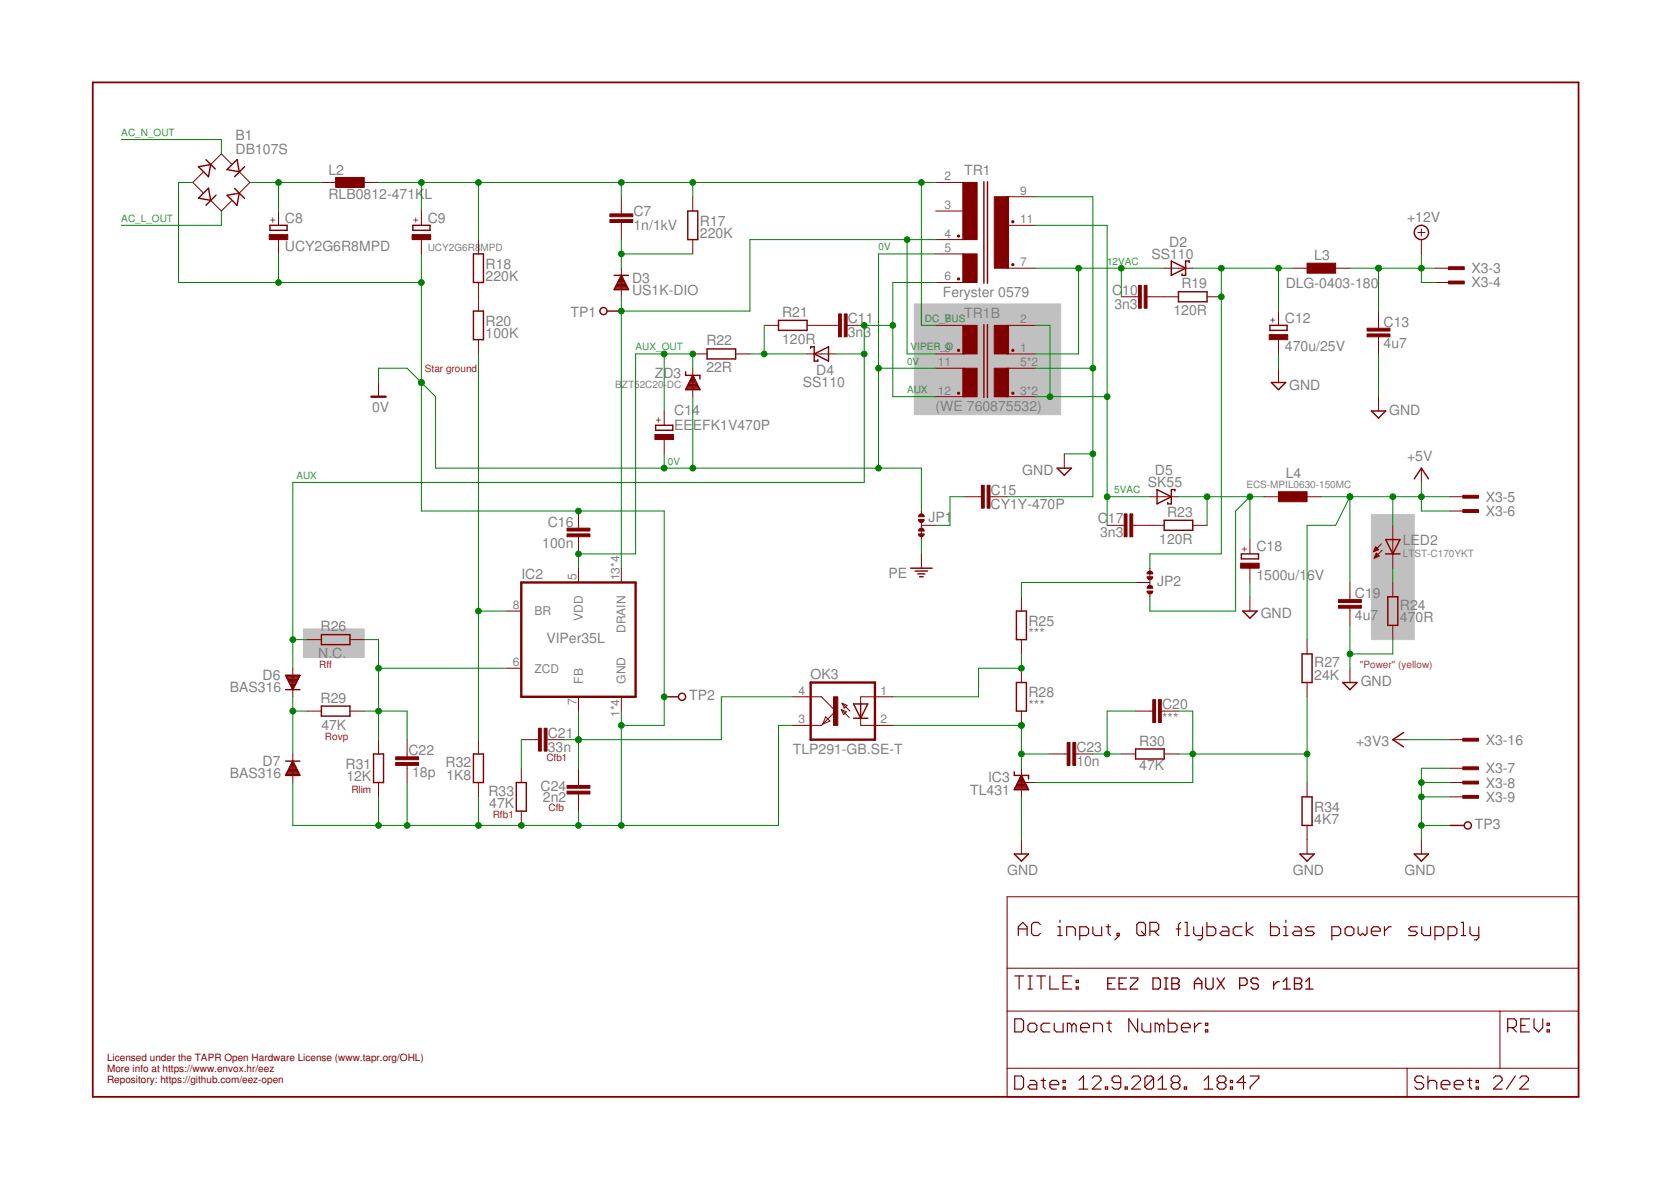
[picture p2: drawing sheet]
<svg xmlns="http://www.w3.org/2000/svg" width="297mm" height="210mm" viewBox="0 0 297 210" stroke-linecap="round" stroke-linejoin="round" font-family="sans-serif">
<g fill="#c0c0c0" stroke="#c0c0c0" stroke-width=".18">
<path d="M54 111.8h10.7v5.1h-10.7z"/>
<path d="M162.5 54h26.1v19.7h-26.1z"/>
<path d="M243.8 91.5h7.6v22.2h-7.6z"/>
</g>
<g fill="none" stroke="#800000" stroke-width=".21">
<path d="M180.4 173.5h1.5M181 166.3v-1.6l.8-.8 .8 .8v1.6M181 165.1h1.6M181.2 173.5v2.3M182.7 173.5h.8M182.7 175.8h.8M183.1 173.5v2.3M184.3 173.5h1.5M184.9 164.3l-.4-.4h-.8l-.3 .4v1.6l.3 .4h.8l.4-.4M185.1 173.5v2.3M186.6 173.5v2.3h1.6M188 166.3h.8"/>
<path d="M188 164.7h.4v1.6M188.4 163.6v.3M189 174.6h.7M189.6 166.3v-1.6h1.2l.4 .4v1.2M190.5 173.5h-1.5v2.3h1.5M191.3 175.4h.4v.4h-.4zM191.3 174.2h.4v.4h-.4zM191.9 166.3h1.2l.4-.4v-.8l-.4-.4h-1.2v2.3M194.3 164.7v1.2l.4 .4h1.1v-1.6M196.6 164.7h.8M197 164.3v1.6l.4 .4M198.6 165.9h.3v.4h-.3z"/>
<path d="M198.9 166.3l-.7 .7M202.5 163.9h.7l.4 .4v1.6l-.4 .4h-.7l-.4-.4v-1.6zM202.9 165.5l.7 .8M204.4 165.5h1.2l.4-.4v-.8l-.4-.4h-1.2v2.4M205.2 165.5l.8 .8M209.1 165.1h.8M209.9 163.9l-.4 .4v2M210.7 163.9h.3v2.4M210.7 166.3h.7M212.2 164.7v1.2l.4 .4h1.2M213.8 164.7v2l-.4 .3h-.4M214.5 163.9v2.4h1.2l.4-.4v-.8l-.4-.4h-1.2"/>
<path d="M217.3 164.7h.8l.3 .4v1.2h-1.1l-.4-.4 .4-.4h1.1M220.8 164.7h-1.2l-.4 .4v.8l.4 .4h1.2M221.6 163.9v2.4M222.7 164.7l-1.1 .8 1.1 .8M225.8 163.9v2.4h1.2l.4-.4v-.8l-.4-.4h-1.2M228.2 166.3h.8M228.2 164.7h.4v1.6M228.6 163.6v.3M230.1 164.7h.8l.4 .4v1.2h-1.2l-.4-.4 .4-.4h1.2M233.6 164.7h-1.1l-.4 .4 .4 .4h.8l.3 .4-.3 .4h-1.2M236.7 166.3h1.2l.4-.4v-.8l-.4-.4h-1.2v2.3M239.5 164.7h.8l.4 .4v.8l-.4 .4h-.8l-.4-.4v-.8z"/>
<path d="M241.4 164.7v1.2l.4 .4 .4-.4 .4 .4 .4-.4v-1.2M243.8 165.5h1.5v-.4l-.4-.4h-.7l-.4 .4v.8l.4 .4h.7M246.1 164.7v1.6M247.3 164.7h-.4l-.8 .8M252 164.7h-1.2l-.4 .4 .4 .4h.8l.4 .4-.4 .4h-1.2M252.7 164.7v1.2l.4 .4h1.2v-1.6M255.1 166.3h1.1l.4-.4v-.8l-.4-.4h-1.1v2.3M257.4 166.3h1.2l.4-.4v-.8l-.4-.4h-1.2v2.3M259.8 163.9h.3v2.4M259.8 166.3h.7M261.3 164.7v1.2l.4 .4h1.2M262.9 164.7v2l-.4 .3h-.4"/>
<path d="M180.4 181.1h1.2l.3 .4v1.5l-.3 .4h-1.2zM180.4 191.2h1.2l.3 .4v1.6l-.3 .4h-1.2zM182.7 182.2l.4-.3h.8l.4 .3v.8l-.4 .4h-.8l-.4-.4zM183.1 192h.8l.4 .4v1.2h-1.2l-.4-.4 .4-.4h1.2M185.1 192h.7M185.5 191.6v1.6l.3 .4M186.6 192.8h1.6v-.4l-.4-.4h-.8l-.4 .4v.8l.4 .4h.8M186.6 181.9h-1.1l-.4 .3v.8l.4 .4h1.1M187.4 181.9v1.1l.4 .4h1.2v-1.5M189 193.2h.4v.4h-.4zM189 192h.4v.4h-.4zM190.5 182.2l-.4-.3h-.4v1.5"/>
<path d="M190.5 182.2l.4-.3 .4 .3v1.2M190.5 182.2v1.2M191.8 193.6h1.6M191.8 192l.8-.8v2.4M192.1 182.6h1.5v-.4l-.3-.3h-.8l-.4 .3v.8l.4 .4h.8M194.2 191.6l.3-.4h.8l.4 .4v.4l-1.5 1.6h1.5M194.4 183.4v-1.5h1.2l.4 .3v1.2M196.5 193.2h.4v.4h-.4zM196.8 181.9h.7M197.1 181.5v1.5l.4 .4M199.2 192.4h-1.1l-.4-.4v-.4l.4-.4h.7l.4 .4v1.6l-.4 .4h-.7l-.4-.4M200 193.2h.4v.4h-.4z"/>
<path d="M201.2 191.6l.4-.4h.7l.4 .4v.4l-1.5 1.6h1.5M202.2 181.1v2.3l-1.5-2.3v2.3M203 181.9v1.1l.4 .4h1.2v-1.5M205.1 191.6v1.6l-.4 .4h-.8l-.4-.4M205.1 191.6l-.4-.4h-.8l-.4 .4v1.6M205.1 191.6l-1.6 1.6M205.8 193.6h1.6M205.8 192l.8-.8v2.4M206.1 182.2l-.4-.3h-.4v1.5M206.1 182.2v1.2M206.1 182.2l.4-.3 .4 .3v1.2M207.7 181.1v2.3h1.2l.3-.4v-.8l-.3-.3h-1.2"/>
<path d="M208.6 192.4l-.4 .4v.4l.4 .4h.8l.3-.4v-.4l-.3-.4M208.6 192.4l-.4-.4v-.4l.4-.4h.8l.3 .4v.4l-.3 .4M208.6 192.4h.8M210 182.6h1.6v-.4l-.4-.3h-.8l-.4 .3v.8l.4 .4h.8M210.5 193.2h.4v.4h-.4zM212.3 181.9v1.5M213.5 181.9h-.4l-.8 .7M214 193.6h1.6M214 192l.8-.8v2.4M214.3 183h.4v.4h-.4zM214.3 181.9h.4v.3h-.4zM216.8 192.4l-.4 .4v.4l.4 .4h.8l.3-.4v-.4l-.3-.4"/>
<path d="M216.8 192.4l-.4-.4v-.4l.4-.4h.8l.3 .4v.4l-.3 .4M216.8 192.4h.8M218.7 193.2h.4v.4h-.4zM218.7 192h.4v.4h-.4zM221.4 192.4h-1.5l1.1-1.2v2.4M222.2 191.2h1.6v.4l-1.6 1.6v.4M253.1 191.6l-.4-.4h-.8l-.4 .4v.4l.4 .4h.8l.4 .4v.4l-.4 .4h-.8l-.4-.4M253.8 192.4l.4-.4h.8l.4 .4v1.2M253.8 191.2v2.4M256.2 192.8h1.5v-.4l-.4-.4h-.7l-.4 .4v.8l.4 .4h.7M258.5 192.8h1.6v-.4l-.4-.4h-.8l-.4 .4v.8l.4 .4h.8M260.9 192h.7"/>
<path d="M261.2 191.6v1.6l.4 .4M262.4 193.2h.4v.4h-.4zM262.4 192h.4v.4h-.4zM265.5 191.6l.4-.4h.7l.4 .4v.4l-1.5 1.6h1.5M268 182.6h1.2l.4-.4v-.7l-.4-.4h-1.2v2.3M268.8 182.6l.8 .8M269.4 191.2l-1.6 2.4M270.2 191.6l.3-.4h.8l.4 .4v.4l-1.5 1.6h1.5M270.3 182.2h.8M271.9 181.1h-1.6v2.3h1.6M272.7 181.1v1.5l.8 .8 .7-.8v-1.5M275 183h.4v.4h-.4z"/>
<path d="M275 181.9h.4v.3h-.4z"/>
</g>
<g fill="none" stroke="#800000" stroke-width=".32">
<path d="M16.5 14.6h264.1v180.3h-264.1z"/>
<circle cx="180" cy="39.4" r=".13"/>
<circle cx="170.4" cy="42" r=".13"/>
<circle cx="170.4" cy="49.6" r=".13"/>
<circle cx="180" cy="47" r=".13"/>
<circle cx="170.4" cy="69.9" r=".13"/>
<circle cx="170.4" cy="62.3" r=".13"/>
<circle cx="180" cy="62.3" r=".13"/>
<circle cx="180" cy="69.9" r=".13"/>
</g>
<g fill="none" stroke="#800000" stroke-width=".18">
<path d="M36.1 30.6l-1.8 1.8 1.8 1.8M37.4 35.6l1.9 1.9 1.8-1.8M41.1 29.1l-1.8-1.8-1.9 2M42.5 30.5l1.9 1.9-1.9 1.9M49.5 37.5v2.5M57.1 32.4h2.6M64.7 32.4h2.6M74.9 37.5v2.5M110.4 35v3M110.4 39.5v3.1M123.1 35v2.5M166.3 32.4h5.1"/>
<path d="M166.3 37.5h5.1M179 35h5.1M49.5 42.6v2.5M74.9 42.6v2.5M85 42.6v2.5M85 50.2v5.1M110.4 47.7v5M123.1 42.6v2.5M135.8 57.8h2.6M143.5 57.8h5.6M150.6 57.8h3M166.3 57.8h5.1"/>
<path d="M166.3 45.1h5.1M166.3 50.2h5.1M166.3 42.6h5.1M179 57.8h5.1M179 47.7h5.1M179 40h5.1M199.3 52.7h3.1M203.9 52.7h5.6M206.9 47.7h5.1M214.6 52.7h2.5M227.3 55.3v2.5M229.8 47.7h2.5"/>
<path d="M237.4 47.7h2.6M245 55.3v3M245 59.9v3M252 41.3h1.3M252.7 40.7v1.3M252.7 42.6v2.5M255.2 47.7h2.5M255.2 50.2h2.5M67.3 68v2.5M85 60.4v2.5M118.1 73v2.6M118.1 78.1v2.6"/>
<path d="M123.1 62.9h2.6M123.1 65.4v5.1M130.8 62.9h2.5M143.5 62.9h5M166.3 62.9h5.1M166.3 70.5h5.1M166.3 65.4h5.1M179 62.9h5.1M179 70.5h5.1M179 65.4h5.1M227.3 60.4v2.5M227.3 65.4v2.6"/>
<path d="M245 70.5v2.5M102.8 90.8v3.1M102.8 95.4v3M163.8 93.4h2.5M163.8 90.8v.8M163.8 92.6v3.3M163.8 98.4v2.6M171.4 88.3h3.1M176 88.3h3M189.2 80.7v2.5M196.8 93.4h3M201.4 93.4h5.5"/>
<path d="M204.4 88.3h5.1M212 93.4h2.6M222.2 95.9v2.5M224.7 88.3h2.6M232.3 88.3h2.6M244.2 98h.2M244.3 97.9h.4M244.3 97.7h.6M244.3 99.2h.1M244.3 97.6h.7M244.3 99.1h.3M244.4 97.5h.5"/>
<path d="M244.4 98.9h.5M244.5 97.4h.2M244.5 98.8h.7M244.5 97.2h.1M244.5 98.7h.5M244.5 97.2l.5 .5-.8 .4zM244.6 98.6h.3M244.6 98.4h.2M244.7 98.3l.5 .5-.9 .4zM244.7 98.3h.1M245.6 96.7l-1.4 1.4M245.7 97.8l-1.4 1.4"/>
<path d="M247.6 93.4v7.6M252.7 83.2v2.5M257.7 88.3h2.6M257.7 90.8h2.6M52 118.8v5M54.6 113.7h2.5M62.2 113.7h2.5M90.1 108.6h2.6M90.1 118.8h2.6M102.8 101v2.5M110.4 101v2.5M181.6 106.1v2.5"/>
<path d="M181.6 113.7v2.5M181.6 118.8v2.5M201.9 103.5h2.5M204.4 101v3.3M204.4 105.3v.8M222.2 101v2.5M222.2 106.1v2.5M232.3 113.7v2.5M240 103.5v3.1M240 108.1v3M240 118.8v2.5M247.6 103.5v2.6"/>
<path d="M247.6 111.1v2.6M52 134v5.1M54.6 126.4h2.5M62.2 126.4h2.5M67.3 131.5v2.5M67.3 139.1v2.5M72.4 131.5v3M72.4 136v3.1M85 131.5v2.5M85 139.1v2.5M92.7 131.5h3M92.7 136.5v2.6"/>
<path d="M97.2 131.5h3.1M102.8 123.8v2.6M102.8 136.5v3.1M110.4 123.8v2.6M140.9 123.8h5.1l2.5 2.6-2.5 2.5h-5.1M146.8 127.4l.7 .8-1.2 .5zM149.6 126.1l1.4 1.4M149.6 126.1l.9 .4-.6 .5zM149.7 125l.9 .4-.5 .5zM149.7 125l1.4 1.4M153 127.7v1.2h5.7M158.7 123.8h-5.7v1.3"/>
<path d="M181.6 139.1h2.5M181.6 126.4v2.5M181.6 136.5v5.1M186.6 134h3.1M191.2 134h3.1M199.3 134h2.6M201.9 126.4h3M206.4 126.4h3.1M206.9 134h2.6M232.3 121.3v2.5M232.3 139.1v2.5M247.6 131.5h2.5"/>
<path d="M257.7 136.5h2.6M257.7 139.1h2.6M257.7 131.5h2.6M92.7 144.2v2.5M102.8 141.1v3.1M179 159.4h101.6v35.5h-101.6zM181.6 149.2v2.6M232.3 146.7v5.1M252.7 149.2v2.6M257.7 141.6h2.6M179 179.7h101.6M179 172.1h101.6"/>
<path d="M266.6 179.7v10.2M179 189.9h101.6M250.1 189.9v5"/>
</g>
<g fill="none" stroke="#800000" stroke-width=".23">
<path d="M196.9 174.8h.7M198.2 173.8h-1.3v2h1.3M198.9 174.8h.7M200.2 173.8h-1.3v2h1.3M200.9 173.8h1.3v.4l-1.3 1.3v.3h1.3M205 173.8h.9l.4 .4v1.3l-.4 .3h-.9zM207 173.8h.6M207 175.8h.6M207.3 173.8v2M208.3 173.8h1l.3 .4v.3l-.3 .3 .3 .3v.4l-.3 .3h-1zM208.3 174.8h1M212.3 174.8h1.3"/>
<path d="M212.3 175.8v-1.3l.7-.7 .6 .7v1.3M214.3 173.8v1.7l.4 .3h.6l.3-.3v-1.7M216.3 173.8l1.4 2M217.7 173.8l-1.4 2M220.4 175.1h1l.3-.3v-.6l-.3-.4h-1v2M223.7 174.2l-.3-.4h-.7l-.3 .4v.3l.3 .3h.7l.3 .3v.4l-.3 .3h-.7l-.3-.3M226.4 174.5v1.3M227.4 174.5h-.3l-.7 .6M228.1 175.8h1.3M228.1 174.5l.6-.7v2M230.1 173.8h1l.3 .4v.3l-.3 .3 .3 .3v.4l-.3 .3h-1zM230.1 174.8h1"/>
<path d="M232.1 175.8h1.3M232.1 174.5l.6-.7v2"/>
</g>
<g fill="#800000" stroke="#800000" stroke-width=".18">
<path d="M171.2 57.8h2.5v5.1h-2.5z"/>
<path d="M171.2 65.4h2.5v5.1h-2.5z"/>
<path d="M176.7 57.8h2.6v5.1h-2.6z"/>
<path d="M176.7 65.4h2.6v5.1h-2.6z"/>
<path d="M171.2 45.1h2.5v5.1h-2.5z"/>
<path d="M171.2 32.4h2.5v10.2h-2.5z"/>
<path d="M176.7 35h2.6v12.7h-2.6z"/>
<path d="M260 88h2.8v.5h-2.8z"/>
<path d="M260 90.6h2.8v.5h-2.8z"/>
<path d="M260 136.3h2.8v.5h-2.8z"/>
<path d="M260 138.8h2.8v.5h-2.8z"/>
<path d="M260 141.4h2.8v.5h-2.8z"/>
<path d="M47.9 41.7h3.3v.9h-3.3z"/>
<path d="M59.7 31.5h5v1.8h-5z"/>
<path d="M257.5 47.4h2.8v.5h-2.8z"/>
<path d="M257.5 50h2.8v.5h-2.8z"/>
<path d="M260 131.2h2.8v.5h-2.8z"/>
<path d="M227.3 87.4h5v1.8h-5z"/>
<path d="M175.5 86.3h.5v4h-.5z"/>
<path d="M174.5 86.3h.5v4h-.5z"/>
<path d="M148.2 123.8h.7v5.1h-.7z"/>
<path d="M237.9 107.6h4.1v.5h-4.1z"/>
<path d="M237.9 106.6h4.1v.5h-4.1z"/>
<path d="M108.4 39h4.1v.5h-4.1z"/>
<path d="M108.4 38h4.1v.5h-4.1z"/>
<path d="M100.8 140.6h4.1v.5h-4.1z"/>
<path d="M100.8 139.6h4.1v.5h-4.1z"/>
<path d="M150.1 55.8h.5v4.1h-.5z"/>
<path d="M149.1 55.8h.5v4.1h-.5z"/>
<path d="M70.3 135.5h4.1v.5h-4.1z"/>
<path d="M70.3 134.5h4.1v.5h-4.1z"/>
<path d="M100.8 94.9h4.1v.5h-4.1z"/>
<path d="M100.8 93.9h4.1v.5h-4.1z"/>
<path d="M199.8 91.3h.5v4.1h-.5z"/>
<path d="M200.9 91.3h.5v4.1h-.5z"/>
<path d="M73.3 41.7h3.3v.9h-3.3z"/>
<path d="M96.7 129.4h.5v4.1h-.5z"/>
<path d="M95.7 129.4h.5v4.1h-.5z"/>
<path d="M116.4 77.2h3.3v.9h-3.3z"/>
<path d="M220.5 100.1h3.3v.9h-3.3z"/>
<path d="M232.3 46.8h5.1v1.8h-5.1z"/>
<path d="M243 59.4h4.1v.5h-4.1z"/>
<path d="M243 58.3h4.1v.5h-4.1z"/>
<path d="M202.4 50.7h.5v4.1h-.5z"/>
<path d="M203.4 50.7h.5v4.1h-.5z"/>
<path d="M225.6 59.5h3.3v.9h-3.3z"/>
<path d="M190.7 132h.5v4h-.5z"/>
<path d="M189.7 132h.5v4h-.5z"/>
<path d="M205.9 124.4h.5v4h-.5z"/>
<path d="M204.9 124.4h.5v4h-.5z"/>
</g>
<g fill="none" stroke="#800000" stroke-width=".25">
<path d="M35.3 29.6l2.1-.3-.3 2.1zM36.6 28.4l1.7 1.6M37.1 33.4l.3 2.2-2.1-.4zM38.4 34.7l-1.8 1.8M40.4 34.7l2.1-.4-.4 2.2zM41.7 33.5l1.8 1.8M42.1 28.4l.4 2.1-2.1-.4zM43.5 29.6l-1.8 1.8M122.3 37.5h1.7v5.1h-1.7zM174.9 32.3v18M175.5 32.3v18M48 40h3v.9h-3z"/>
<path d="M73.4 40h3v.9h-3zM84.2 45.1h1.7v5.1h-1.7zM84.2 55.3h1.7v5.1h-1.7zM107.9 55.3h2.5M109.2 48.9h2.5M109.2 51.4h2.5M109.3 51.2h2.3M109.4 51h2.1M109.5 50.7h1.9M109.7 50.5h1.6M109.8 50.3h1.3M109.9 50.1h1.1"/>
<path d="M110 49.8h.9M110.1 49.6h.7M110.2 49.4h.5M110.3 49.2h.3M110.4 49h.1M110.4 48.9l1.3 2.6h-2.5zM138.4 56.9h5.1v1.8h-5.1zM174.9 57.7v12.9M175.5 57.7v12.9M208.2 46.4l2.6 1.3-2.6 1.2zM209.5 51.9h5.1v1.7h-5.1zM211.4 46.7v-.3h-.6v2.5h-.7v-.2"/>
<path d="M225.7 57.8h3.1v.9h-3.1zM116.5 75.6h3.1v.9h-3.1zM121.9 66.1v.6h2.5v.7M121.9 69.2h2.5M122 69h2.3M122.1 68.7h2.1M122.2 68.5h1.9M122.4 68.3h1.6M122.5 68.1h1.3M122.6 67.9h1.1M122.7 67.6h.9M122.8 67.4h.7"/>
<path d="M122.9 67.2h.5M123 67h.3M123.1 66.7h.1M123.1 66.7l1.3 2.6h-2.5zM125.7 62h5.1v1.8h-5.1zM144.1 61.9v-.3h.6v2.6h.7v-.3M144.7 62.9l2.6-1.3v2.6zM226 68h2.5l-1.2 1.3zM243.8 73h2.5l-1.3 1.3zM187.9 83.2h2.6l-1.3 1.3zM205.7 87l2.5 1.3-2.5 1.3zM206.9 92.5h5.1v1.8h-5.1z"/>
<path d="M208.9 87.3v-.3h-.7v2.6h-.6v-.3M220.7 98.4h3v.9h-3zM246.3 95.9h2.6l-1.3 2.5zM246.3 98.4h2.6M251.4 85.1l1.3-1.9 1.2 1.9M57.1 112.8h5.1v1.8h-5.1zM161.9 101h3.8M162.7 101.5h2.2M163.2 102h1.2M163.5 102.5h.6M180.7 108.6h1.8v5.1h-1.8zM220.9 108.6h2.6l-1.3 1.3z"/>
<path d="M231.5 116.2h1.7v5.1h-1.7zM246.7 106.1h1.8v5h-1.8zM50.8 135.3h2.5M50.8 122.6h2.5M50.8 120h2.5l-1.3 2.6zM50.8 120.1h2.5M50.9 137.6h2.3M50.9 120.3h2.3M51 137.4h2.1M51 120.5h2.1M51.1 137.2h1.9M51.1 120.7h1.9"/>
<path d="M51.2 136.9h1.7M51.2 120.9h1.7M51.3 136.7h1.5M51.4 121.2h1.3M51.4 136.5h1.3M51.5 121.4h1.1M51.5 136.3h1.1M51.6 121.6h.9M51.6 136.1h.8M51.7 121.8h.7M51.8 135.8h.5M51.8 122.1h.5"/>
<path d="M51.9 135.6h.3M51.9 122.3h.3M52 135.4h.1M52 122.5h.1M52 135.3l1.3 2.5h-2.5zM57.1 125.5h5.1v1.8h-5.1zM66.4 134h1.8v5.1h-1.8zM84.2 134h1.7v5.1h-1.7zM91.8 139.1h1.8v5.1h-1.8zM118.1 123.8h2.5M151.7 125.1h2.6l-1.3 2.6zM151.7 127.7h2.6"/>
<path d="M153 125.1v2.6M180.3 137.2v.6h2.5v.7M180.6 139.8h2M180.7 139.6h1.8M180.7 121.3h1.8v5.1h-1.8zM180.8 139.4h1.6M180.9 139.2h1.3M181 139h1.1M181.1 138.7h.9M181.2 138.5h.7M181.3 138.3h.5M181.4 138.1h.3"/>
<path d="M181.5 137.8h.1M181.6 137.8l1.2 2.6h-2.5zM201.9 133.1h5v1.8h-5zM238.7 121.3h2.5l-1.2 1.3zM249.5 130.2l-1.9 1.3 1.9 1.2M180.3 151.8h2.5l-1.2 1.3zM180.3 140.3h2.5M180.4 140.1h2.3M231.1 151.8h2.5l-1.3 1.3zM231.5 141.6h1.7v5.1h-1.7zM251.4 151.8h2.5l-1.2 1.3zM257.7 146.7h2.6"/>
<circle cx="107.3" cy="55.3" r=".64"/>
<circle cx="252.7" cy="41.3" r="1.27"/>
<circle cx="121.2" cy="123.8" r=".64"/>
<circle cx="260.9" cy="146.7" r=".64"/>
</g>
<path d="M66 70.5h2.6M92.7 103.5h20.3v20.3h-20.3zM144.1 121.3h11.4v10.2h-11.4z" fill="none" stroke="#800000" stroke-width=".42"/>
<g fill="#800000" stroke="#800000" stroke-width=".18">
<path d="M163.4 91.5l.6-.1 .2 .2 .1 .2h-1z" fill-rule="evenodd"/>
<path d="M163.8 92.4h.5l-.3 .4-.2 .1z" fill-rule="evenodd"/>
<path d="M163.3 92.4h.5v.5l-.4-.2z" fill-rule="evenodd"/>
<path d="M163.8 94.9h.5l-.3 .5h-.2z" fill-rule="evenodd"/>
<path d="M163.3 94.9h.5v.5l-.4-.2z" fill-rule="evenodd"/>
<path d="M163.4 94l.6-.1 .2 .2 .1 .3h-1z" fill-rule="evenodd"/>
<path d="M203.9 105.1h1a.51 .51 0 0 1-.5 .5 .51 .51 0 0 1-.5-.5z" fill-rule="evenodd"/>
<path d="M204 104.2l.4-.2v.5h-.5z" fill-rule="evenodd"/>
<path d="M204.4 104l.4 .2 .1 .3h-.5z" fill-rule="evenodd"/>
<path d="M204 101.6l.4-.1v.5h-.5z" fill-rule="evenodd"/>
<path d="M204.4 101.5l.4 .1 .1 .4h-.5z" fill-rule="evenodd"/>
<path d="M203.9 102.5h1a.51 .51 0 0 1-.5 .5 .51 .51 0 0 1-.5-.5z" fill-rule="evenodd"/>
</g>
<g fill="none" stroke="#008000" stroke-width=".18">
<path d="M21.6 24.8h17.7v2.5M34.3 32.4h-2.6v17.8h43.2M39.3 37.5v2.5h-17.7M44.4 32.4h12.7M49.5 32.4v5.1M67.3 32.4h99M74.9 32.4v5.1M85 32.4v10.2M110.4 32.4v2.6M123.1 32.4v2.6M163.8 32.4v25.4h2.5M184.1 35h10.2v53.3h-15.3"/>
<path d="M49.5 45.1v5.1M74.9 45.1v45.7h43.2v38.1h-7.7M110.4 42.6v5.1M110.4 52.7v48.3M110.4 45.1h12.7M135.8 57.8v5.1M158.7 57.8h-5.1v27.9h-101.6v33.1M161.2 42.6v20.3h5.1M166.3 50.2h-7.6v20.3h7.6M166.3 42.6h-33v12.7h-22.9M166.3 45.1h-10.1v38.1M184.1 40h12.7v53.4"/>
<path d="M184.1 57.8h2.5v12.7M184.1 47.7h22.8M191.7 47.7v15.2h-7.6M199.3 47.7v5M212 47.7h17.8M217.1 47.7v50.7h-12.7v2.6M227.3 47.7v7.6M240 47.7h15.2M245 47.7v7.6M252.7 45.1v5.1h2.5M67.3 68v-2.6h5.1l5 5.1v12.7h86.4v7.6M85 62.9v68.6"/>
<path d="M118.1 62.9v10.1M123.1 65.4v-2.5h-10.1v35.5h-10.2v2.6M123.1 70.5v12.7M133.3 62.9h10.2M148.5 62.9h5.1M156.2 65.4h10.1M184.1 70.5h12.7M184.1 65.4h10.2M227.3 62.9v2.5M245 62.9v7.6M118.1 80.7v2.5M163.8 95.9v2.5"/>
<path d="M171.4 88.3h-2.5v5.1h-2.6M189.2 80.7h5.1M196.8 88.3h7.6M209.5 88.3h15.2M214.6 88.3v5.1M222.2 95.9v-7.6l-2.6 2.5v17.8h-15.2v-2.5M234.9 88.3h22.8M247.6 88.3v5.1M252.7 85.7v5.1h5M52 113.7h2.6M64.7 113.7h2.6v17.8M67.3 118.8h22.8"/>
<path d="M85 108.6h5.1M181.6 116.2v2.6h-7.7v5h-15.2M201.9 103.5h-20.3v2.6M222.2 103.5v2.6M240 103.5v-15.2l-2.6 5.1h-5.1v20.3M240 111.1v7.7M247.6 113.7v2.5h-7.6M247.6 101v2.5M52 126.4h2.6M52 123.8v10.2M64.7 126.4h7.7v5.1M72.4 139.1v7.6"/>
<path d="M92.7 131.5v5M102.8 126.4v10.1M110.4 126.4v20.3M140.9 123.8h-12.7v7.7h-27.9M140.9 128.9h-2.5v17.8h-86.4v-7.6M158.7 128.9h22.9v7.6M181.6 134h5M194.3 134h5M201.9 126.4h-5.1v7.6M209.5 126.4h2.5v12.7h-27.9M209.5 134h22.8M232.3 123.8v15.3"/>
<path d="M250.1 131.5h7.6M252.7 139.1h5M257.7 136.5h-5v12.7M67.3 141.6v5.1M85 141.6v5.1M102.8 144.2v2.5M181.6 141.6v7.6M252.7 141.6h5M252.7 146.7h5"/>
</g>
<g fill="#008000" stroke="#008000" stroke-width=".18">
<circle cx="196.8" cy="70.5" r=".51"/>
<circle cx="186.6" cy="70.5" r=".51"/>
<circle cx="196.8" cy="88.3" r=".51"/>
<circle cx="49.5" cy="32.4" r=".51"/>
<circle cx="252.7" cy="47.7" r=".51"/>
<circle cx="245" cy="47.7" r=".51"/>
<circle cx="74.9" cy="32.4" r=".51"/>
<circle cx="123.1" cy="32.4" r=".51"/>
<circle cx="110.4" cy="32.4" r=".51"/>
<circle cx="85" cy="32.4" r=".51"/>
<circle cx="163.8" cy="32.4" r=".51"/>
<circle cx="222.2" cy="88.3" r=".51"/>
<circle cx="214.6" cy="88.3" r=".51"/>
<circle cx="161.2" cy="42.6" r=".51"/>
<circle cx="110.4" cy="55.3" r=".51"/>
<circle cx="110.4" cy="45.1" r=".51"/>
<circle cx="102.8" cy="131.5" r=".51"/>
<circle cx="67.3" cy="126.4" r=".51"/>
<circle cx="67.3" cy="118.8" r=".51"/>
<circle cx="102.8" cy="98.4" r=".51"/>
<circle cx="123.1" cy="62.9" r=".51"/>
<circle cx="118.1" cy="62.9" r=".51"/>
<circle cx="194.3" cy="65.4" r=".51"/>
<circle cx="194.3" cy="80.7" r=".51"/>
<circle cx="240" cy="116.2" r=".51"/>
<circle cx="252.7" cy="139.1" r=".51"/>
<circle cx="252.7" cy="141.6" r=".51"/>
<circle cx="252.7" cy="146.7" r=".51"/>
<circle cx="49.5" cy="50.2" r=".51"/>
<circle cx="74.9" cy="68" r=".51"/>
<circle cx="110.4" cy="128.9" r=".51"/>
<circle cx="102.8" cy="146.7" r=".51"/>
<circle cx="92.7" cy="146.7" r=".51"/>
<circle cx="72.4" cy="146.7" r=".51"/>
<circle cx="85" cy="146.7" r=".51"/>
<circle cx="67.3" cy="146.7" r=".51"/>
<circle cx="102.8" cy="90.8" r=".51"/>
<circle cx="110.4" cy="146.7" r=".51"/>
<circle cx="118.1" cy="123.8" r=".51"/>
<circle cx="118.1" cy="83.2" r=".51"/>
<circle cx="123.1" cy="83.2" r=".51"/>
<circle cx="156.2" cy="65.4" r=".51"/>
<circle cx="74.9" cy="50.2" r=".51"/>
<circle cx="156.2" cy="83.2" r=".51"/>
<circle cx="52" cy="113.7" r=".51"/>
<circle cx="153.6" cy="62.9" r=".51"/>
<circle cx="153.6" cy="57.8" r=".51"/>
<circle cx="158.7" cy="57.8" r=".51"/>
<circle cx="52" cy="126.4" r=".51"/>
<circle cx="85" cy="108.6" r=".51"/>
<circle cx="135.8" cy="62.9" r=".51"/>
<circle cx="252.7" cy="88.3" r=".51"/>
<circle cx="240" cy="88.3" r=".51"/>
<circle cx="247.6" cy="88.3" r=".51"/>
<circle cx="191.7" cy="47.7" r=".51"/>
<circle cx="199.3" cy="47.7" r=".51"/>
<circle cx="227.3" cy="47.7" r=".51"/>
<circle cx="217.1" cy="47.7" r=".51"/>
<circle cx="217.1" cy="52.7" r=".51"/>
<circle cx="181.6" cy="128.9" r=".51"/>
<circle cx="181.6" cy="134" r=".51"/>
<circle cx="232.3" cy="134" r=".51"/>
<circle cx="212" cy="134" r=".51"/>
<circle cx="196.8" cy="134" r=".51"/>
<circle cx="181.6" cy="118.8" r=".51"/>
</g>
<g font-size="2.5" fill="#808080">
<text x="41.9" y="27.3">DB107S</text>
<text x="41.9" y="24.8">B1</text>
<text x="58.4" y="35.3">RLB0812-471K</text>
<text x="58.4" y="31.1">L2</text>
<text x="75.5" y="35.3">L</text>
<text x="171.4" y="31.2">TR1</text>
<text x="50.6" y="39.6">C8</text>
<text x="76" y="39.6">C9</text>
<text x="112.6" y="40.9">1n/1kV</text>
<text x="112.6" y="38.4">C7</text>
<text x="124.4" y="40.1">R17</text>
<text x="250.1" y="39.4">+12V</text>
<text x="50.6" y="44.6">UCY2G6R8MPD</text>
<text x="86.3" y="47.8">R18</text>
<text x="124.4" y="42.3">220K</text>
<text x="204.7" y="46">SS110</text>
<text x="207.8" y="43.9">D2</text>
<text x="233.6" y="46.3">L3</text>
<text x="86.3" y="49.9">220K</text>
<text x="112.4" y="52.5">US1K-DIO</text>
<text x="112.4" y="50.4">D3</text>
<text x="167.6" y="52.7">Feryster 0579</text>
<text x="197.7" y="52.4">C</text>
<text x="199.5" y="52.4">10</text>
<text x="210" y="51.2">R19</text>
<text x="228.5" y="51.2">DLG-0403-180</text>
<text x="261.6" y="48.6">X3-3</text>
<text x="261.6" y="51.1">X3-4</text>
<text x="86.3" y="57.9">R20</text>
<text x="101.4" y="56.4">TP1</text>
<text x="139" y="56.3">R21</text>
<text x="150.7" y="60">3n3</text>
<text x="150.7" y="57.4">C11</text>
<text x="171.4" y="56.6">TR1B</text>
<text x="198.1" y="54.9">3n3</text>
<text x="208.6" y="56">120R</text>
<text x="228.4" y="57.3">C12</text>
<text x="245.9" y="58.1">C13</text>
<text x="86.3" y="60.1">100K</text>
<text x="125.6" y="61.4">R22</text>
<text x="139" y="61.1">120R</text>
<text x="228.4" y="62.4">470u/25V</text>
<text x="245.9" y="61.9">4u7</text>
<text x="116.4" y="67.2">ZD3</text>
<text x="125.6" y="66.2">22R</text>
<text x="142.7" y="68.9">SS110</text>
<text x="145.1" y="66.7">D4</text>
<text x="229.2" y="69.2">GND</text>
<text x="66.1" y="73.2">0V</text>
<text x="119.8" y="76.4">EE</text>
<text x="119.8" y="73.8">C14</text>
<text x="123.2" y="76.4">EFK1V470P</text>
<text x="166.3" y="73.1">(WE 760875532)</text>
<text x="247" y="73.7">GND</text>
<text x="250.1" y="81.9">+5V</text>
<text x="176.1" y="87.9">C15</text>
<text x="181.7" y="84.4">GND</text>
<text x="204" y="86.6">SK55</text>
<text x="205.3" y="84.5">D5</text>
<text x="228.5" y="85">L4</text>
<text x="264.1" y="89.2">X3-5</text>
<text x="97.4" y="93.6">C16</text>
<text x="165.1" y="92.7">JP1</text>
<text x="176.1" y="90.5">CY1Y-470P</text>
<text x="195.1" y="93">C</text>
<text x="195.5" y="95.5">3n3</text>
<text x="196.9" y="93">17</text>
<text x="207.5" y="91.9">R23</text>
<text x="264.1" y="91.7">X3-6</text>
<text x="96.4" y="97.4">100n</text>
<text x="206.1" y="96.7">120R</text>
<text x="223.3" y="98">C18</text>
<text x="249.4" y="96.9">LED2</text>
<text x="92.7" y="102.9">IC2</text>
<text x="157.9" y="102.8">PE</text>
<text x="205.7" y="104.2">JP2</text>
<text x="223.3" y="103">1500u/1</text>
<text x="232.4" y="103">6V</text>
<text x="240.9" y="106.3">C1</text>
<text x="244.1" y="106.3">9</text>
<text x="57" y="112.2">R26</text>
<text x="182.8" y="113.4">***</text>
<text x="182.8" y="111.2">R25</text>
<text x="224.1" y="109.9">GND</text>
<text x="240.9" y="110.1">4u7</text>
<text x="248.9" y="110.6">47</text>
<text x="248.9" y="108.4">R2</text>
<text x="251.6" y="110.6">0R</text>
<text x="252.1" y="108.4">4</text>
<text x="56.6" y="117">N.C.</text>
<text x="97.1" y="114.3">VIPer35L</text>
<text x="233.6" y="118.5">R27</text>
<text x="40.8" y="123">BAS316</text>
<text x="46.7" y="120.8">D6</text>
<text x="57" y="124.9">R29</text>
<text x="122.5" y="124.5">TP2</text>
<text x="144.1" y="120.7">OK3</text>
<text x="182.8" y="123.9">R28</text>
<text x="233.6" y="120.8">24K</text>
<text x="241.9" y="121.9">GND</text>
<text x="57.1" y="129.7">47K</text>
<text x="97.4" y="131.1">C21</text>
<text x="182.8" y="126.1">***</text>
<text x="206.6" y="128.5">***</text>
<text x="206.6" y="126">C20</text>
<text x="46.7" y="136.1">D7</text>
<text x="61.4" y="136.6">R31</text>
<text x="72.6" y="134.3">C22</text>
<text x="79.2" y="136.3">R32</text>
<text x="97.4" y="133.6">33n</text>
<text x="140.9" y="134">TLP291-GB.SE-T</text>
<text x="191.3" y="136.2">10n</text>
<text x="191.3" y="133.6">C23</text>
<text x="202.5" y="136.9">47K</text>
<text x="202.5" y="132.5">R30</text>
<text x="241" y="132.6">+3V3</text>
<text x="264.1" y="137.4">X3-7</text>
<text x="264.1" y="132.3">X3-16</text>
<text x="40.8" y="138.2">BAS316</text>
<text x="61.6" y="138.8">12K</text>
<text x="73.2" y="138.1">18p</text>
<text x="79.3" y="138.6">1K8</text>
<text x="86.8" y="141.4">R33</text>
<text x="87" y="143.7">47K</text>
<text x="96.1" y="140.6">C24</text>
<text x="96.5" y="142.5">2n2</text>
<text x="172.5" y="141.2">TL431</text>
<text x="175.6" y="139">IC3</text>
<text x="264.1" y="140">X3-8</text>
<text x="264.1" y="142.5">X3-9</text>
<text x="233.6" y="146.4">4K7</text>
<text x="233.6" y="144.3">R34</text>
<text x="262.2" y="147.3">TP3</text>
<text x="179" y="155.6">GND</text>
<text x="229.8" y="155.6">GND</text>
<text x="249.7" y="155.6">GND</text>
</g>
<g font-size="2.1" fill="#808080">
<text x="167.9" y="32.1">2</text>
<text x="181.4" y="34.6">9</text>
<text x="167.9" y="37.1">3</text>
<text x="181.4" y="39.7">11</text>
<text x="167.9" y="44.8">5</text>
<text x="167.9" y="42.2">4</text>
<text x="181.4" y="47.3">7</text>
<text x="167.9" y="49.8">6</text>
<text x="167.9" y="57.5">7</text>
<text x="181.4" y="57.5">2</text>
<text x="166.7" y="65.1">11</text>
<text x="167.9" y="62.5">9</text>
<text x="181.4" y="65.1">5*2</text>
<text x="181.4" y="62.5">1</text>
<text x="166.7" y="70.2">12</text>
<text x="181.4" y="70.2">3*2</text>
<text x="102.5" y="103.2" transform="rotate(-90 102.5 103.2)">5</text>
<text x="110.1" y="103.2" transform="rotate(-90 110.1 103.2)">13*4</text>
<text x="91.1" y="108.3">8</text>
<text x="95" y="109.4">BR</text>
<text x="103.6" y="110.4" transform="rotate(-90 103.6 110.4)">VDD</text>
<text x="111.2" y="112.5" transform="rotate(-90 111.2 112.5)">DRAIN</text>
<text x="91.1" y="118.4">6</text>
<text x="95" y="119.5">ZCD</text>
<text x="102.5" y="125.4" transform="rotate(-90 102.5 125.4)">7</text>
<text x="103.6" y="121.5" transform="rotate(-90 103.6 121.5)">FB</text>
<text x="111.2" y="121.5" transform="rotate(-90 111.2 121.5)">GND</text>
<text x="141.9" y="123.5">4</text>
<text x="156.5" y="123.5">1</text>
<text x="110.1" y="127.4" transform="rotate(-90 110.1 127.4)">1*4</text>
<text x="141.9" y="128.6">3</text>
<text x="156.5" y="128.6">2</text>
</g>
<g font-size="1.8" fill="#008080">
<text x="21.6" y="24.2">AC_N_OUT</text>
<text x="21.6" y="39.4">AC_L_OUT</text>
<text x="156.2" y="44.5">0V</text>
<text x="196.8" y="47">12VAC</text>
<text x="164.4" y="57.2">DC_BUS</text>
<text x="113" y="62.3">AUX_OUT</text>
<text x="161.2" y="64.8">0V</text>
<text x="161.9" y="62.3">VIPER_D</text>
<text x="161.2" y="69.9">AUX</text>
<text x="118.7" y="82.6">0V</text>
<text x="52.7" y="85.1">AUX</text>
<text x="198.1" y="87.7">5VAC</text>
</g>
<g font-size="1.8" fill="#800000">
<text x="48.9" y="39.6" transform="rotate(-90 48.9 39.6)">+</text>
<text x="74.3" y="39.6" transform="rotate(-90 74.3 39.6)">+</text>
<text x="226.7" y="57.4" transform="rotate(-90 226.7 57.4)">+</text>
<text x="117.5" y="75.2" transform="rotate(-90 117.5 75.2)">+</text>
<text x="221.6" y="98" transform="rotate(-90 221.6 98)">+</text>
<text x="19" y="188.6">Licensed under the TAPR Open Hardware License (www.tapr.org/OHL)</text>
<text x="19" y="190.5">More info at https://www.envox.hr/eez</text>
<text x="19" y="192.4">Repository: https://github.com/eez-open</text>
</g>
<g font-size="1.8" fill="#808080">
<text x="76" y="44.6">UCY2G6R8</text>
<text x="85.4" y="44.6">MPD</text>
<text x="109.4" y="69">B</text>
<text x="110.6" y="69">ZT52C20-</text>
<text x="118.6" y="69">DC</text>
<text x="221.6" y="86.8">ECS-MPIL0630-150MC</text>
<text x="249.4" y="99.1">LT</text>
<text x="251.4" y="99.1">ST-C170YKT</text>
</g>
<g font-size="1.8" fill="#f00">
<text x="75.5" y="66.1">Star ground</text>
<text x="56.8" y="118.8">Rff</text>
<text x="57.8" y="131.5">Rovp</text>
<text x="97.1" y="135.3">Cfb1</text>
<text x="62.5" y="141">Rlim</text>
<text x="87.6" y="145.4">Rfb1</text>
<text x="97.5" y="144.2">Cfb</text>
</g>
<text font-size="1.8" fill="#800080" x="241.7" y="118.8">&quot;Power&quot; (yellow)</text>
</svg>
